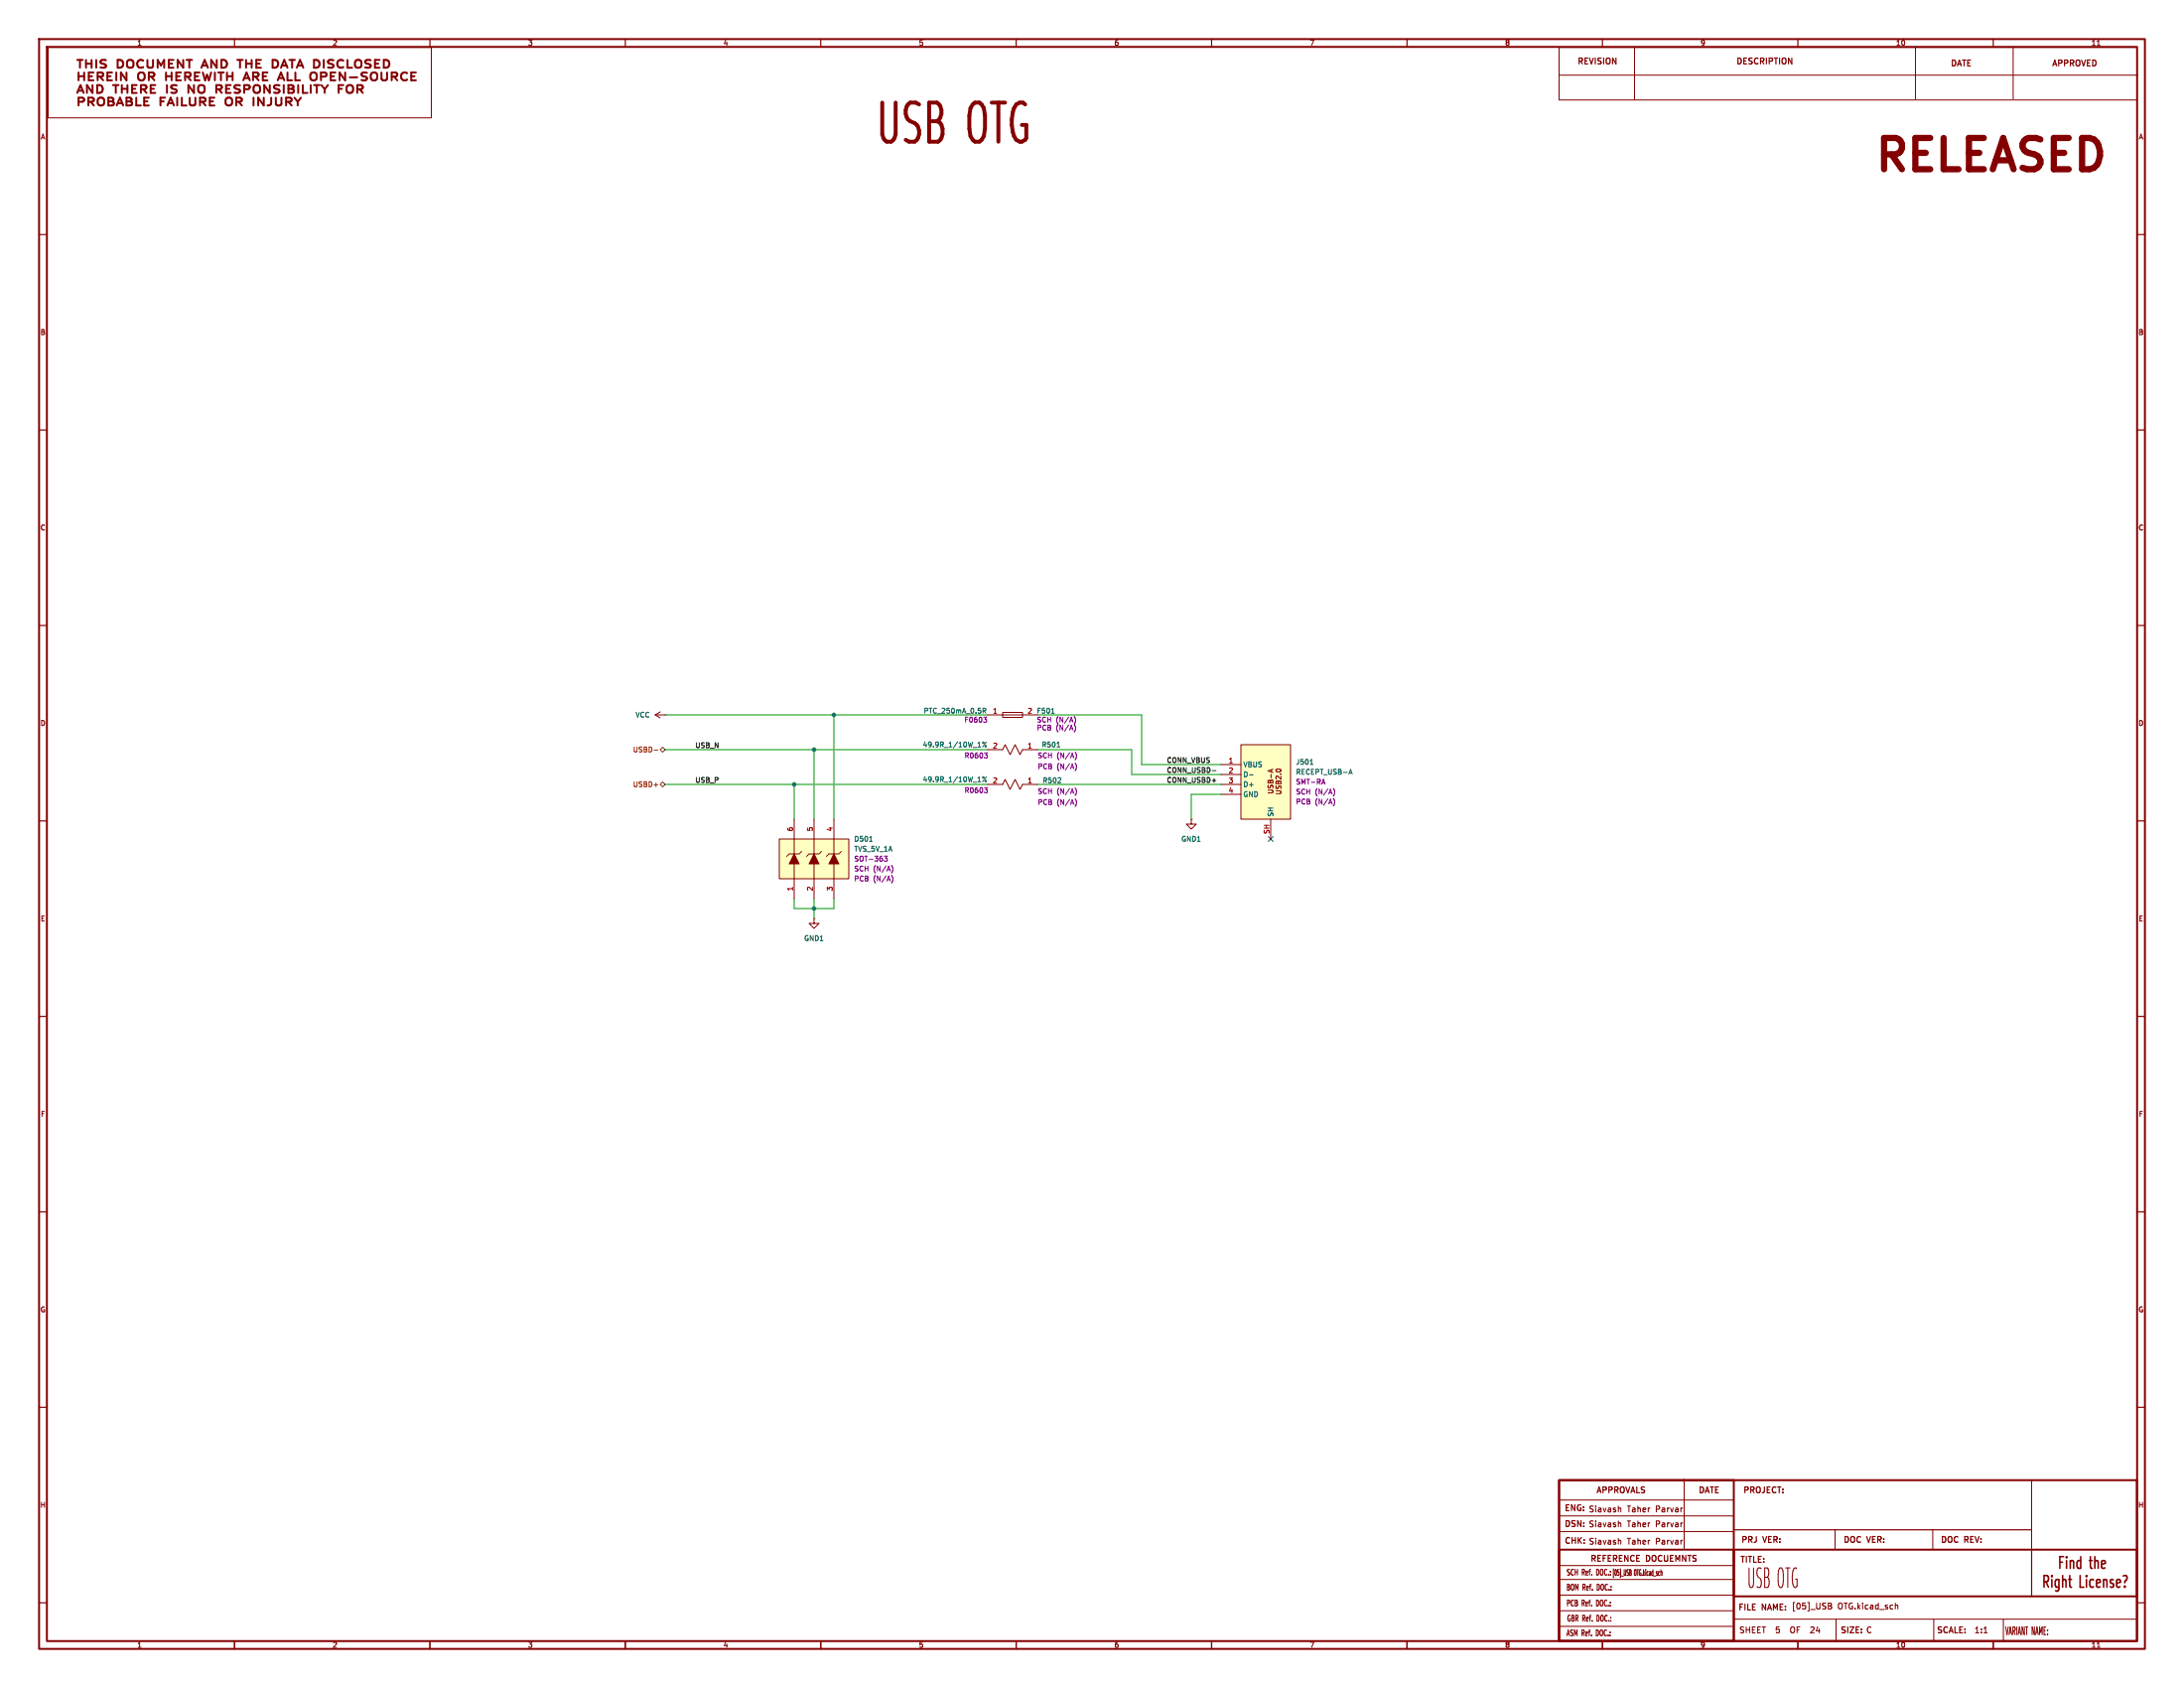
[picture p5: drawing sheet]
<svg xmlns="http://www.w3.org/2000/svg" width="559mm" height="432mm" viewBox="0 0 559 432" stroke-linecap="round" stroke-linejoin="round" font-family="sans-serif">
<g fill="none" stroke="#840000" stroke-width=".5">
<path d="M10 10h538.8v411.8h-538.8zM12 12h534.8v407.8h-534.8zM19.7 15.3h1.5M20.1 18.5v2M20.1 19.5h1.4M20.5 15.3v2M21.5 18.5v2M22 15.3v2M22 16.3h1.4M22.7 19.5h.9M23.4 15.3v2M23.9 18.5h-1.2v2"/>
<path d="M24.6 15.3v2M25 19.6l1.2-.1 .2-.6-.5-.4h-.9v2M25.6 19.6l.8 .9M27.1 15.4a1.04 1.04 0 0 0-1.4 .3l.2 .5 1.1 .4v.5a1.18 1.18 0 0 1-1.3 .1M27.5 19.5h.8M28.7 18.5h-1.2v2h1.2M29.7 18.5v2M30.1 15.3a1.07 1.07 0 0 1 1.4 1 1.07 1.07 0 0 1-1.4 1zM32.4 18.5v2l-1.5-2v2M32.6 15.6a.88 .88 0 0 1 .9-.3 .88 .88 0 0 1 .6 .7v.7a.85 .85 0 0 1-.8 .7 .85 .85 0 0 1-.8-.7zM36.6 15.5a.99 .99 0 0 0-1.5 .8 .99 .99 0 0 0 1.5 .8M37.7 15.3v1.6l.5 .4 .7-.1 .2-.3v-1.6"/>
<path d="M38.1 19.6l1.2-.1 .2-.6-.5-.4h-.9v2M38.7 19.6l.8 .9M40.3 17.3v-2l.9 1.5 .8-1.5v2M42.5 19.5h1.4M42.5 18.5v2M43.2 16.3h.8M43.9 18.5v2M44.4 15.3h-1.2v2h1.2M45.1 19.5h.8M46.3 18.5h-1.2v2M46.9 15.3v2l-1.4-2v2M47.4 19.6l1.2-.1 .2-.6-.5-.4h-.9v2"/>
<path d="M47.7 15.3h1.4M48 19.6l.8 .9M48.4 15.3v2M49.9 19.5h.8M51.1 18.5h-1.2v2M51.5 17.3l.9-2 .8 2M51.8 16.8h1.2M51.9 18.5l.6 2 .5-1.4 .4 1.4 .6-2M55 18.5v2M55.5 15.3v2l-1.5-2v2M55.8 18.5h1.4M56.5 18.5v2"/>
<path d="M56.6 15.3a1.07 1.07 0 0 1 1.5 1 1.07 1.07 0 0 1-1.5 1zM58.1 18.5v2M58.1 19.5h1.4M59.5 18.5v2M60.7 15.3h1.4M61.4 15.3v2M62.5 20h1.2M63 16.3h1.4M63 15.3v2M64.4 15.3v2M64.7 19.6l1.2-.1 .3-.6-.5-.4h-1v2M65.3 19.6l.9 .9"/>
<path d="M65.6 16.3h.8M66.8 15.3h-1.2v2h1.2M67.2 19.5h.9M68.4 18.5h-1.2v2M69.7 15.3a1.07 1.07 0 0 1 1.5 1 1.07 1.07 0 0 1-1.5 1zM71.3 20h1.2M71.9 17.3l.8-2 .9 2M72.1 16.8h1.2M73.6 18.5v2M74 15.3h1.5M74.7 15.3v2M75.6 18.5v2"/>
<path d="M75.9 17.3l.9-2 .8 2M76.2 16.8h1.2M80.3 15.3a1.07 1.07 0 0 1 1.5 1 1.07 1.07 0 0 1-1.5 1zM82.1 19.6l1.2-.1 .3-.6-.5-.4h-1v2M82.8 15.3v2M84.6 19.5h.9M85.3 15.4a1.04 1.04 0 0 0-1.4 .3l.2 .5 1.1 .4v.5a1.18 1.18 0 0 1-1.3 .1M85.8 18.5h-1.2v2M87.8 15.5a.99 .99 0 0 0-1.5 .8 .99 .99 0 0 0 1.5 .8M88.3 18.5v2l-1.4-2v2M88.9 15.3v2h1.2M89.5 19.8h1.9"/>
<path d="M90.9 15.6a.88 .88 0 0 1 .9-.3 .88 .88 0 0 1 .7 .7v.7a.85 .85 0 0 1-.9 .7 .85 .85 0 0 1-.8-.7zM93.9 18.6a1.04 1.04 0 0 0-1.4 .3l.2 .5 1.1 .4 .1 .4M94.9 15.4a1.04 1.04 0 0 0-1.5 .3l.3 .5 1 .4v.5a1.18 1.18 0 0 1-1.3 .1M95.9 16.3h.9M97.1 15.3h-1.2v2h1.2M97.6 18.5v1.7M98.2 15.3a1.07 1.07 0 0 1 1.4 1 1.07 1.07 0 0 1-1.4 1zM99 18.5v1.7M100.2 19.6l1.2-.1 .2-.6-.4-.4h-1v2M100.8 19.6l.8 .9M104.1 18.7a.99 .99 0 0 0-1.2 .1 .99 .99 0 0 0-.2 1.3M105.2 19.5h.9"/>
<path d="M106.4 18.5h-1.2v2h1.2M20.1 26l1.2-.1 .2-.5-.4-.4h-1v2M22.6 26l1.2-.1 .2-.5-.4-.4h-1v2M23.2 26l.8 1M25.1 25.3a.88 .88 0 0 1 .9-.3 .88 .88 0 0 1 .6 .7v.6a.85 .85 0 0 1-.8 .7 .85 .85 0 0 1-.8-.7zM27.7 25h.9l.4 .4-.1 .4-.3 .1 .5 .4-.2 .6-1.2 .1zM27.7 25.9h.9M28.9 21.8h1.4M29.9 27l.8-2 .8 2M30.1 26.4h1.2M32.4 25h.8l.5 .4-.1 .4-.4 .1 .6 .4-.2 .6-1.2 .1zM32.4 25.9h.8"/>
<path d="M34.9 25v2h1.2M35.5 20.3a1.19 1.19 0 0 1 .4-1.8 .82 .82 0 0 1 1.1 .7l-.1 1.1M36.9 25.9h.8M38.1 25h-1.2v2h1.2M41.1 25.9h.8M42.2 25h-1.1v2M42.8 27l.9-2 .8 2M43.1 26.4h1.2M45.3 25v2M46.5 25v2h1.2M48.6 25v1.6l.4 .4 .7-.1 .3-.3v-1.6M51.1 21.9a.97 .97 0 0 1 1.1 .2"/>
<path d="M51.2 26l1.2-.1 .2-.5-.5-.4h-.9v2M51.8 26l.8 1M52.2 23.5a.97 .97 0 0 1-1.1 .2M53.7 25.9h.8M54.9 25h-1.2v2h1.2M57.8 25.3a.88 .88 0 0 1 .9-.3 .88 .88 0 0 1 .7 .7v.6a.85 .85 0 0 1-.8 .7 .85 .85 0 0 1-.9-.7zM60.5 26l1.1-.1 .3-.5-.5-.4h-.9v2M60.9 22.8l.5 .4-.1 .4-.4 .2M61.1 26l.8 1M61.1 21.8l.3 .1M62.2 20.5l.9-2 .8 2M64.9 25v2"/>
<path d="M67.5 25v2l-1.4-2v2M69.4 25v1.4a.8 .8 0 0 1-1 .6M70.6 22.7l.7 .2 .2 .5-.4 .4h-.6M70.6 21.8l.9 .1M70.6 25v1.6l.5 .4 .7-.1 .2-.3v-1.6M71.1 20.5l.8-2 .8 2M73.2 26l1.2-.1 .2-.5-.5-.4h-.9v2M73.8 26l.8 1M75.3 25l.9 1M76.2 26v1M77 25l-.8 1M79.5 20.3a1.19 1.19 0 0 1 .5-1.8 .82 .82 0 0 1 1.1 .7l-.2 1.1"/>
<path d="M82.2 21.8l.9 1M83.1 22.8v1M83.9 21.8l-.8 1M95 20.3a1.19 1.19 0 0 1 .5-1.8 .82 .82 0 0 1 1 .7l-.1 1.1M398.9 378.6h147.8v41.2h-147.8zM398.9 378.6h44.7v41.2h-44.7zM398.9 396.4h44.7v23.4h-44.7zM443.6 396.4h103.1v12h-103.1z"/>
</g>
<g fill="none" stroke="#840000" stroke-width=".3">
<path d="M60 10v2M110 10v2M160 10v2M210 10v2M260 10v2M310 10v2M360 10v2M410 10v2M460 10v2M510 10v2M10 60h2M546.8 60h2"/>
<path d="M10 110h2M546.8 110h2M10 160h2M546.8 160h2M10 210h2M546.8 210h2M10 260h2M546.8 260h2M10 310h2M546.8 310h2M10 360h2M546.8 360h2"/>
<path d="M443.6 391.3h76.2M519.8 396.7v11.7M10 410h2M60 419.8v2M110 419.8v2M160 419.8v2M210 419.8v2M260 419.8v2M310 419.8v2M360 419.8v2M410 419.8v2M460 419.8v2"/>
<path d="M510 419.8v2M546.8 410h2"/>
</g>
<g fill="none" stroke="#840000" stroke-width=".25">
<path d="M12.3 12.1h98.1v18.1h-98.1zM398.9 12.1h147.8v13.5h-147.8zM398.9 19.2h148.1M418.2 12.1v13.5M490.1 12.1v13.2M515.1 12.1v13.2M536.6 11.6h.7M430.9 378.4v17.8M519.8 378.6v17.6M398.9 383.7h44.7M398.9 387.8h44.7M398.9 391.8h44.7"/>
<path d="M414.3 385.8l.4 .2v.8M414.3 389.6l.4 .2v.8M414.3 394l.4 .2v.8M469.5 391.3v4.9M494.5 391.3v4.9M398.7 404h44.7M398.7 408h44.7M398.7 412h44.7M398.7 416h44.7M398.9 400.5h44.7M417.3 402.4v.5M443.6 414.2h102.9"/>
<path d="M458.4 416.2l-.2 .5 .2 .9M464 416.2l-.7 .1M464.1 416.8l-.9 .9h1M467.8 410.1l.7 .1 .1 .3-.3 .3M467.8 410.8h.5M468.3 410.8l.4 .3-.1 .3-.8 .2M469.8 414.2v5.3M485 410.7h.5l.1 .9M494.8 414.2v5.3M507.6 417.7h.9M512.6 414.2v5.4M536.6 421.4h.7"/>
</g>
<g fill="none" stroke="#840000" stroke-width=".4">
<path d="M527 399.6h.7M528 398.2h-1v3M528.8 398.2v.3M528.8 399.2v2M529.7 399.2v2M529.7 399.5l.3-.3 .5 .1 .1 1.9M532.4 399.3l-.2-.1-.6 .1-.2 1.3M532.4 398.2v3M534.6 399.2h.7M534.8 398.2v2.6M536 399.5l.3-.3 .5 .1v1.9M536 398.2v3"/>
<path d="M523 403v3M523.5 404.6l.6 1.4M525 404v2M525.9 405.7l.3 .3 .6-.1M526.8 404v2.5a.52 .52 0 0 1-.3 .4 .52 .52 0 0 1-.6 0M527.8 403v3M528.3 404l.3 .5M537.7 400.2l1-.3-.1-.6-.2-.1-.6 .1-.1 1.5M538.3 404.2l.2-.2 .5 .2 .1 1.8M538.6 401.1l-.6 .1M540.5 404h-.3l-.3 .5 .1 .4 .5 .1M540.8 405.6l-.3 .4-.6-.1"/>
<path d="M541.6 405.6l.2 .4 .6-.1M543.7 405.7v.3"/>
</g>
<path d="M199.4 214.6h17.8v10.2h-17.8z" fill="#ffffc2"/>
<path d="M199.4 214.6h17.8v10.2h-17.8zM203.2 209.6v20.3M205.1 217.8l-.6 .6h-2.6l-.6 .7M208.3 209.6v20.3M210.2 217.8l-.7 .6h-2.5l-.6 .7M213.4 209.6v20.3M215.3 217.8l-.7 .6h-2.5l-.6 .7" fill="none" stroke="#840000" stroke-width=".25"/>
<g fill="#840000" stroke="#840000" stroke-width=".25">
<path d="M213.4 218.4l1.2 2.6h-2.5z"/>
<path d="M208.3 218.4l1.2 2.6h-2.5z"/>
<path d="M203.2 218.4l1.3 2.6h-2.6z"/>
</g>
<path d="M222.5 215.2h.7" fill="none" stroke="#006464" stroke-width=".25"/>
<path d="M226.2 219h.8l-.4 .5 .4 .1v.6h-.8M228.1 221.4a1.46 1.46 0 0 1 0 1.9M228.1 223.9a1.46 1.46 0 0 1 0 2" fill="none" stroke="#840084" stroke-width=".25"/>
<path d="M317.5 190.5h12.7v19.1h-12.7z" fill="#ffffc2"/>
<g fill="none" stroke="#840000" stroke-width=".25">
<path d="M167.6 182.9l1.3 .7M167.6 182.9h2.6M168.9 182.1l-1.3 .8M170.2 182.9h.1M252.7 191.8h3.8l.7-1.3 1.2 2.5 1.3-2.5 1.3 2.5 .6-1.2h3.8M252.7 182.9h12.7M256.5 182.2h5.1v1.3h-5.1zM312.4 195.6h5.1M312.4 198.1h5.1M317.5 190.5h12.7v19.1h-12.7zM324.5 199.7l.3-.1 .2 .3 .5-.3 .2 .2v.5h-1.3zM325 199.9v.4"/>
<path d="M325.2 198.1v.9M325.3 196.9v.6M325.7 196.8l-1.3 .4 1.3 .4M326.5 196.9a.62 .62 0 0 1 .7-.3 .62 .62 0 0 1 .5 .7 .62 .62 0 0 1-.7 .2 .62 .62 0 0 1-.5-.6zM326.5 199.9l.3-.1 .3 .2 .4-.3 .2 .3v.5h-1.2zM327.6 198h.1M327.7 198.5v.8l-.9-.8-.3 .3 .1 .5M252.7 200.7h3.8l.7-1.3 1.2 2.5 1.3-2.5 1.3 2.5 .6-1.2h3.8M304.8 209.6v1.2h1.3l-1.3 1.3-1.3-1.3h1.3M304.8 209.6h.1M312.4 200.7h5.1M312.4 203.2h5.1"/>
<path d="M324.4 202.1h1.1l.2 .2-.2 .5h-1.1M324.5 200.8v.7a.53 .53 0 0 0 .7-.6l.4 .1v.6M325.1 209.6v5M326.5 202.3h1l.2 .2-.2 .5h-1M326.5 201l.1 .7a.53 .53 0 0 0 .7-.6h.4v.6M327.1 200v.5M208.3 235v1.2h1.2l-1.2 1.3-1.3-1.3h1.3M208.3 235h.1"/>
</g>
<g fill="none" stroke="#006464" stroke-width=".25">
<path d="M250.2 200h.7M250.2 191.1h.7M251.5 181.2h.5l.2 .2-.1 .4h-.6M251.8 181.8l.4 .6M252.4 198.7l-1 1.3M252.4 189.8l-1 1.3M269 182.4h.8M270.4 191.1h.8M319.7 198.2h.9M335.2 195.5h.7M345.2 197.7h.7M345.6 196.8l.4 1.3"/>
<circle cx="251.6" cy="190" r=".18"/>
<circle cx="251.6" cy="198.9" r=".18"/>
<circle cx="252.2" cy="199.8" r=".18"/>
<circle cx="252.2" cy="190.9" r=".18"/>
</g>
<g fill="none" stroke="#840084" stroke-width=".25">
<path d="M251.6 183.5h.8l-.4 .4M251.8 192.6h.8l-.4 .5M252.2 183.9l.2 .3-.2 .5M252.4 193.1l.2 .2-.2 .6M274.8 183.3a1.46 1.46 0 0 1 0 1.9M274.8 185.3a1.46 1.46 0 0 1 0 1.9M275.1 192.4a1.46 1.46 0 0 1 0 2M275.1 195.2a1.46 1.46 0 0 1 0 2M338.6 199.3l.4 1.3M251.8 201.5h.8l-.4 .5M252.4 202l.2 .2-.2 .6M275.1 201.6a1.46 1.46 0 0 1 0 1.9"/>
<path d="M275.1 204.4a1.46 1.46 0 0 1 0 1.9M338.3 200.2h.6M341.1 201.7a1.46 1.46 0 0 1 0 1.9M341.1 204.2a1.46 1.46 0 0 1 0 2"/>
</g>
<path d="M167.3 191.9h1M168.9 191.8l.6-.7 .7 .7-.7 .6zM168.9 200.7l.6-.7 .7 .7-.7 .6z" fill="none" stroke="#725600" stroke-width=".25"/>
<path d="M310.2 197.1h.9" fill="none" stroke="#0f0f0f" stroke-width=".25"/>
<path d="M170.2 191.8h82.5M170.2 182.9h82.5M208.3 191.8v17.8M213.4 182.9v26.7M265.4 191.8h24.2v6.3h22.8M265.4 182.9h26.7v12.7h20.3M170.2 200.7h82.5M203.2 200.7v8.9M265.4 200.7h47M312.4 203.2h-7.6v6.4M203.2 229.9v2.5h10.2v-2.5M208.3 229.9v5.1" fill="none" stroke="#009600" stroke-width=".25"/>
<path d="M324.5 214l1.2 1.2M325.7 214l-1.2 1.2" fill="none" stroke="#000084" stroke-width=".25"/>
<g fill="#009600" stroke="#009600" stroke-width=".25">
<circle cx="208.3" cy="232.4" r=".46"/>
<circle cx="213.4" cy="182.9" r=".46"/>
<circle cx="208.3" cy="191.8" r=".46"/>
<circle cx="203.2" cy="200.7" r=".46"/>
</g>
<text font-size="13.9" fill="#840000" x="223.6" y="38.2">USB OTG</text>
<text font-size="11.1" fill="#840000" x="478" y="46.1">RELEASED</text>
<text font-size="7" fill="#840000" x="446.9" y="406.6">USB OTG</text>
<g font-size="4.2" fill="#840000">
<text x="522.9" y="404.3">the</text>
<text x="529.9" y="404.3">Right</text>
<text x="541.6" y="404.3">License?</text>
</g>
<g font-size="2.8" fill="#840000">
<text x="19.2" y="23">THIS</text>
<text x="30.2" y="23">DOCUMENT</text>
<text x="53" y="23">AND</text>
<text x="63.1" y="23">THE</text>
<text x="72.8" y="23">DATA</text>
<text x="84.4" y="23">DISCLOSED</text>
<text x="513" y="418.5">VARIANT NAME:</text>
</g>
<g font-size="2.1" fill="#840000">
<text x="403.5" y="16.9">REVISION</text>
<text x="444.1" y="16.9">DESCRIPTION</text>
<text x="499" y="17.4">DATE</text>
<text x="524.9" y="17.4">APPROVED</text>
<text x="408.3" y="382.4">APPROVALS</text>
<text x="434.5" y="382.4">DATE</text>
<text x="445.9" y="382.4">PROJECT:</text>
<text x="400.2" y="386.9">ENG: Siavash</text>
<text x="416.3" y="387.1">Taher</text>
<text x="423.6" y="387.1">Parvar</text>
<text x="400.2" y="391">DSN: Siavash</text>
<text x="400.2" y="395.3">CHK: Siavash</text>
<text x="416.3" y="390.9">Taher</text>
<text x="416.3" y="395.3">Taher</text>
<text x="423.6" y="390.9">Parvar</text>
<text x="423.6" y="395.3">Parvar</text>
<text x="445.4" y="395.1">PRJ</text>
<text x="451.3" y="395.1">VER:</text>
<text x="471.6" y="395.1">DOC</text>
<text x="477.9" y="395.1">VER:</text>
<text x="496.4" y="395.1">DOC</text>
<text x="502.8" y="395.1">REV:</text>
<text x="406.8" y="399.9">REFERENCE</text>
<text x="421.3" y="399.9">DOCUEMNTS</text>
<text x="445.1" y="400.2">TITLE:</text>
<text x="400.7" y="407.1">BOM Ref. DOC.:</text>
<text x="400.7" y="403.3">SCH Ref. DOC.:[05]_USB</text>
<text x="418.2" y="403.3">OTG.kicad_sch</text>
<text x="400.7" y="411.2">PCB Ref. DOC.:</text>
<text x="444.6" y="412.3">FILE</text>
<text x="450.9" y="412.3">NAME: [05]_USB</text>
<text x="470.1" y="411.9">OTG.kicad_sch</text>
<text x="400.7" y="418.8">ASM Ref. DOC.:</text>
<text x="400.8" y="415.1">GBR Ref. DOC.:</text>
<text x="444.9" y="418">SHEET</text>
<text x="454.6" y="418">5</text>
<text x="458.9" y="418">OF</text>
<text x="464.7" y="418">24</text>
<text x="470.8" y="418.2">SIZE: C</text>
<text x="495.4" y="418.2">SCALE:</text>
<text x="505.1" y="418">1:1</text>
</g>
<g font-size="1.8" fill="#840000">
<text x="35" y="11.9">1</text>
<text x="85" y="11.9">2</text>
<text x="135" y="11.9">3</text>
<text x="185" y="11.9">4</text>
<text x="235" y="11.9">5</text>
<text x="285" y="11.9">6</text>
<text x="335" y="11.9">7</text>
<text x="385" y="11.9">8</text>
<text x="435" y="11.9">9</text>
<text x="485" y="11.9">10</text>
<text x="535" y="11.9">11</text>
<text x="10.3" y="35.9">A</text>
<text x="547.1" y="35.9">A</text>
<text x="10.3" y="85.9">B</text>
<text x="547.1" y="85.9">B</text>
<text x="10.3" y="135.9">C</text>
<text x="547.1" y="135.9">C</text>
<text x="10.3" y="185.9">D</text>
<text x="547.1" y="185.9">D</text>
<text x="10.3" y="235.9">E</text>
<text x="547.1" y="235.9">E</text>
<text x="10.3" y="285.9">F</text>
<text x="547.1" y="285.9">F</text>
<text x="10.3" y="335.9">G</text>
<text x="547.1" y="335.9">G</text>
<text x="10.2" y="385.9">H</text>
<text x="547" y="385.9">H</text>
<text x="35" y="421.7">1</text>
<text x="85" y="421.7">2</text>
<text x="135" y="421.7">3</text>
<text x="185" y="421.7">4</text>
<text x="235" y="421.7">5</text>
<text x="285" y="421.7">6</text>
<text x="335" y="421.7">7</text>
<text x="385" y="421.7">8</text>
<text x="435" y="421.7">9</text>
<text x="485" y="421.7">10</text>
<text x="535" y="421.7">11</text>
</g>
<g font-size="1.8" fill="#006464">
<text x="162.5" y="183.7">VCC</text>
<text x="236.2" y="182.7">PTC_250mA_0.5R</text>
<text x="265.2" y="182.7">F501</text>
<text x="236" y="191.4">49.9R_1/10W_1%</text>
<text x="266.4" y="191.4">R501</text>
<text x="318" y="196.4">VBUS</text>
<text x="331.5" y="195.8">J501</text>
<text x="236" y="200.3">49.9R_1/10W_1%</text>
<text x="266.7" y="200.5">R502</text>
<text x="318" y="199">D-</text>
<text x="318" y="201.5">D+</text>
<text x="331.5" y="198.3">RECEPT_USB-A</text>
<text x="318" y="204.1">GND</text>
<text x="326" y="209" transform="rotate(-90 326 209)">SH</text>
<text x="218.4" y="215.5">D501</text>
<text x="302.2" y="215.5">GND1</text>
<text x="218.4" y="218">TVS_5V_1A</text>
<text x="205.6" y="240.9">GND1</text>
</g>
<g font-size="1.8" fill="#840084">
<text x="246.6" y="185">F0603</text>
<text x="265.2" y="185">SCH</text>
<text x="270.2" y="185">(N/A)</text>
<text x="265.2" y="187">PCB</text>
<text x="270.2" y="187">(N/A)</text>
<text x="246.7" y="194.2">R0603</text>
<text x="265.4" y="194.2">SCH</text>
<text x="265.4" y="197">PCB</text>
<text x="270.4" y="194.2">(N/A)</text>
<text x="270.4" y="197">(N/A)</text>
<text x="246.7" y="203">R0603</text>
<text x="265.4" y="203.3">SCH</text>
<text x="270.4" y="203.3">(N/A)</text>
<text x="331.5" y="200.9">SMT-RA</text>
<text x="331.5" y="203.4">SCH</text>
<text x="336.5" y="203.4">(N/A)</text>
<text x="265.4" y="206.1">PCB</text>
<text x="270.4" y="206.1">(N/A)</text>
<text x="331.5" y="206">PCB</text>
<text x="336.5" y="206">(N/A)</text>
<text x="218.4" y="220.6">SOT-363</text>
<text x="218.4" y="223.1">SCH</text>
<text x="218.4" y="225.7">PCB</text>
<text x="223.4" y="223.1">(N/A)</text>
<text x="223.4" y="225.7">(N/A)</text>
</g>
<g font-size="1.8" fill="#a90000">
<text x="253.9" y="182.6">1</text>
<text x="262.8" y="182.6">2</text>
<text x="253.9" y="191.5">2</text>
<text x="262.8" y="191.5">1</text>
<text x="314.3" y="195.3">1</text>
<text x="314.3" y="197.9">2</text>
<text x="253.9" y="200.4">2</text>
<text x="262.8" y="200.4">1</text>
<text x="314.3" y="200.4">3</text>
<text x="314.3" y="202.9">4</text>
<text x="202.9" y="212.8" transform="rotate(-90 202.9 212.8)">6</text>
<text x="208" y="212.8" transform="rotate(-90 208 212.8)">5</text>
<text x="213.1" y="212.8" transform="rotate(-90 213.1 212.8)">4</text>
<text x="324.9" y="213.5" transform="rotate(-90 324.9 213.5)">SH</text>
<text x="202.9" y="228" transform="rotate(-90 202.9 228)">1</text>
<text x="208" y="228" transform="rotate(-90 208 228)">2</text>
<text x="213.1" y="228" transform="rotate(-90 213.1 228)">3</text>
</g>
<g font-size="1.8" fill="#0f0f0f">
<text x="177.8" y="191.4">USB_N</text>
<text x="298.4" y="195.2">CONN_VBUS</text>
<text x="298.4" y="197.8">CONN_USBD-</text>
<text x="177.8" y="200.3">USB_P</text>
<text x="298.4" y="200.3">CONN_USBD+</text>
</g>
<g font-size="1.8" fill="#725600">
<text x="161.9" y="192.6">USBD-</text>
<text x="161.9" y="201.5">USBD+</text>
</g>
</svg>
